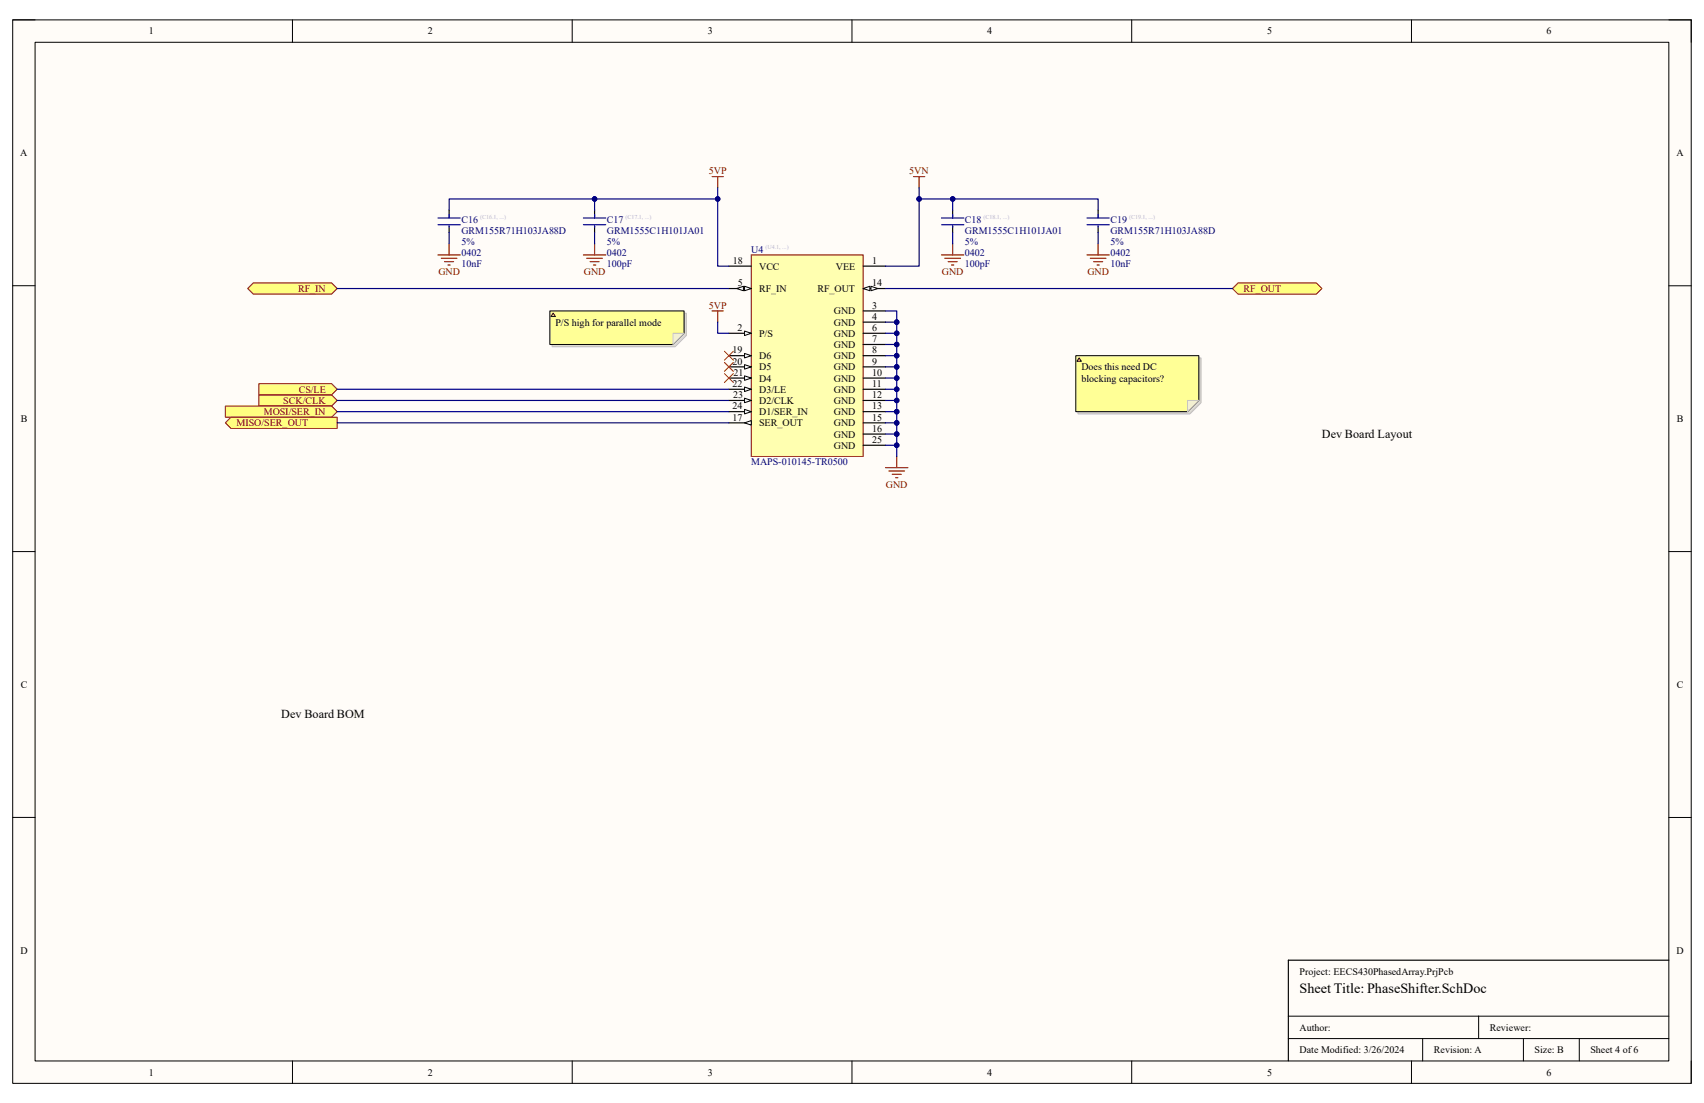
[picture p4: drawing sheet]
<svg xmlns="http://www.w3.org/2000/svg" width="432mm" height="279mm" viewBox="0 0 432 279" stroke-linecap="round" stroke-linejoin="round" font-family="sans-serif">
<path d="M3.2 5h425.4v269.4h-425.4z" fill-rule="evenodd" fill="#fffcf8"/>
<path d="M3.2 5h425.4v269.4h-425.4z" fill="none" stroke="#000" stroke-width=".25"/>
<path d="M8.9 10.7h414v258.1h-414z" fill-rule="evenodd" fill="#fffcf8"/>
<g fill="none" stroke="#000" stroke-width=".25">
<path d="M3.2 5h5.7M8.9 10.7h414v258.1h-414zM74.1 5v5.7M145 5v5.7M215.9 5v5.7M286.8 5v5.7M357.7 5v5.7M422.9 5h5.7v5.7M3.2 72.4h5.7M422.9 72.4h5.7M3.2 139.7h5.7M422.9 139.7h5.7"/>
<path d="M3.2 207.1h5.7M422.9 207.1h5.7M326.5 257.4h96.4M374.7 257.4v5.7M74.1 268.7v5.7M145 268.7v5.7M215.9 268.7v5.7M286.8 268.7v5.7M326.5 263.1h96.4M357.7 268.8v5.6M360.5 263.1v5.7M386 263.1v5.7"/>
<path d="M400.2 263.1v5.7M428.6 268.8v5.6"/>
</g>
<path d="M422.9 243.2h-96.4v25.5" fill="none" stroke="#000" stroke-width=".3"/>
<path d="M190.4 64.6h28.3v51h-28.3z" fill-rule="evenodd" fill="#ffffb0"/>
<path d="M190.4 64.6h28.3v51h-28.3z" fill="none" stroke="#800000" stroke-width=".25"/>
<g fill="none" stroke="#000" stroke-width=".3">
<path d="M184.7 67.4h5.7M218.7 67.4h5.7M218.7 78.8h5.7M184.7 84.4h5.7M218.7 81.6h5.7M218.7 84.4h5.7M218.7 87.3h5.7M218.7 90.1h5.7M218.7 92.9h5.7M218.7 95.8h5.7M218.7 98.6h5.7M218.7 101.4h5.7"/>
<path d="M218.7 104.3h5.7M218.7 107.1h5.7M218.7 112.8h5.7"/>
</g>
<path d="M188.7 83.9l1.7 .5-1.7 .6z" fill="#f8fcff"/>
<path d="M188.7 83.9l1.7 .5-1.7 .6z" fill="none" stroke="#000" stroke-width=".25"/>
<path d="M184.7 73.1h5.7" fill="none" stroke="#000" stroke-width=".3"/>
<path d="M188.7 72.5l1.7 .6-1.7 .5z" fill="#f8fcff"/>
<path d="M188.7 72.5l1.7 .6-1.7 .5z" fill="none" stroke="#000" stroke-width=".25"/>
<path d="M186.7 73.1l1.7-.6v1.1z" fill="#f8fcff"/>
<path d="M186.7 73.1l1.7-.6v1.1z" fill="none" stroke="#000" stroke-width=".25"/>
<path d="M218.7 73.1h5.7" fill="none" stroke="#000" stroke-width=".3"/>
<path d="M218.7 73.1l1.7-.6v1.1z" fill="#f8fcff"/>
<path d="M218.7 73.1l1.7-.6v1.1z" fill="none" stroke="#000" stroke-width=".25"/>
<path d="M220.7 72.5l1.7 .6-1.7 .5z" fill="#f8fcff"/>
<path d="M220.7 72.5l1.7 .6-1.7 .5z" fill="none" stroke="#000" stroke-width=".25"/>
<path d="M184.7 107.1h5.7" fill="none" stroke="#000" stroke-width=".3"/>
<path d="M188.7 107.1l1.7-.6v1.2z" fill="#f8fcff"/>
<path d="M188.7 107.1l1.7-.6v1.2z" fill="none" stroke="#000" stroke-width=".25"/>
<path d="M184.7 90.1h5.7" fill="none" stroke="#000" stroke-width=".3"/>
<path d="M188.7 89.5l1.7 .6-1.7 .6z" fill="#f8fcff"/>
<path d="M188.7 89.5l1.7 .6-1.7 .6z" fill="none" stroke="#000" stroke-width=".25"/>
<path d="M184.7 92.9h5.7" fill="none" stroke="#000" stroke-width=".3"/>
<path d="M188.7 92.4l1.7 .5-1.7 .6z" fill="#f8fcff"/>
<path d="M188.7 92.4l1.7 .5-1.7 .6z" fill="none" stroke="#000" stroke-width=".25"/>
<path d="M184.7 95.8h5.7" fill="none" stroke="#000" stroke-width=".3"/>
<path d="M188.7 95.2l1.7 .6-1.7 .5z" fill="#f8fcff"/>
<path d="M188.7 95.2l1.7 .6-1.7 .5z" fill="none" stroke="#000" stroke-width=".25"/>
<path d="M184.7 98.6h5.7" fill="none" stroke="#000" stroke-width=".3"/>
<path d="M188.7 98l1.7 .6-1.7 .6z" fill="#f8fcff"/>
<path d="M188.7 98l1.7 .6-1.7 .6z" fill="none" stroke="#000" stroke-width=".25"/>
<path d="M184.7 101.4h5.7" fill="none" stroke="#000" stroke-width=".3"/>
<path d="M188.7 100.9l1.7 .5-1.7 .6z" fill="#f8fcff"/>
<path d="M188.7 100.9l1.7 .5-1.7 .6z" fill="none" stroke="#000" stroke-width=".25"/>
<path d="M184.7 104.3h5.7" fill="none" stroke="#000" stroke-width=".3"/>
<path d="M188.7 103.7l1.7 .6-1.7 .5z" fill="#f8fcff"/>
<path d="M188.7 103.7l1.7 .6-1.7 .5z" fill="none" stroke="#000" stroke-width=".25"/>
<path d="M113.8 53.2v2M113.8 57.2v1.7M150.7 53.2v2M150.7 57.2v1.7M241.4 53.2v2M241.4 57.2v1.7M278.3 53.2v2M278.3 57.2v1.7M218.7 110h5.7" fill="none" stroke="#000" stroke-width=".3"/>
<g fill="none" stroke="#800000" stroke-width=".3">
<path d="M180.4 44.7h2.9M181.9 44.7v2.9M231.5 44.7h2.8M232.9 44.7v2.9M111 64.6h5.6M111.8 65.4h4M112.7 66.3h2.2M113.5 67.1h.6M113.8 61.7v2.9M147.8 64.6h5.7M148.7 65.4h4M149.5 66.3h2.3"/>
<path d="M150.4 67.1h.6M150.7 61.7v2.9M180.4 78.8h2.9M181.9 78.8v2.8M238.6 64.6h5.6M239.4 65.4h4M240.3 66.3h2.2M241.1 67.1h.6M241.4 61.7v2.9M275.4 64.6h5.7M276.3 65.4h4M277.1 66.3h2.3"/>
<path d="M278 67.1h.6M278.3 61.7v2.9M224.4 118.5h5.7M225.2 119.3h4M227.2 115.6v2.9M226.1 120.2h2.3M226.9 121h.6"/>
</g>
<g fill="none" stroke="#00f" stroke-width=".3">
<path d="M111 55.2h5.6M111 56.9h5.6M113.8 54.4v.8M113.8 57.2v.3M147.8 55.2h5.7M147.8 56.9h5.7M150.7 54.4v.8M150.7 57.2v.3M238.6 55.2h5.6M238.6 56.9h5.6M241.4 54.4v.8M241.4 57.2v.3"/>
<path d="M275.4 55.2h5.7M275.4 56.9h5.7M278.3 54.4v.8M278.3 57.2v.3"/>
</g>
<path d="M65.6 100h18.4l1.4 1.4-1.4 1.5h-18.4z" fill-rule="evenodd" fill="#ffff80"/>
<path d="M65.6 100h18.4l1.4 1.4-1.4 1.5h-18.4z" fill="none" stroke="#800000" stroke-width=".25"/>
<path d="M57.1 102.9h26.9l1.4 1.4-1.4 1.4h-26.9z" fill-rule="evenodd" fill="#ffff80"/>
<path d="M57.1 102.9h26.9l1.4 1.4-1.4 1.4h-26.9z" fill="none" stroke="#800000" stroke-width=".25"/>
<path d="M58.5 105.7h26.9v2.8h-26.9l-1.4-1.4z" fill-rule="evenodd" fill="#ffff80"/>
<path d="M58.5 105.7h26.9v2.8h-26.9l-1.4-1.4z" fill="none" stroke="#800000" stroke-width=".25"/>
<path d="M65.6 97.2h18.4l1.4 1.4-1.4 1.4h-18.4z" fill-rule="evenodd" fill="#ffff80"/>
<path d="M65.6 97.2h18.4l1.4 1.4-1.4 1.4h-18.4z" fill="none" stroke="#800000" stroke-width=".25"/>
<path d="M183.6 89l2.2 2.2M183.6 91.8l2.2 2.3M183.6 94.6l2.2 2.3M185.8 89l-2.2 2.2M185.8 91.8l-2.2 2.3M185.8 94.6l-2.2 2.3" fill="none" stroke="#f00" stroke-width=".25"/>
<path d="M64.2 71.7h19.8l1.4 1.4-1.4 1.4h-19.8l-1.4-1.4z" fill-rule="evenodd" fill="#ffff80"/>
<path d="M64.2 71.7h19.8l1.4 1.4-1.4 1.4h-19.8l-1.4-1.4z" fill="none" stroke="#800000" stroke-width=".25"/>
<path d="M312.3 73.1l1.4-1.4h19.9l1.4 1.4-1.4 1.4h-19.9z" fill-rule="evenodd" fill="#ffff80"/>
<path d="M312.3 73.1l1.4-1.4h19.9l1.4 1.4-1.4 1.4h-19.9z" fill="none" stroke="#800000" stroke-width=".25"/>
<path d="M150.7 50.4v2.8" fill="none" stroke="#000080" stroke-width=".3"/>
<circle cx="150.7" cy="50.4" r=".57" fill="#000080"/>
<circle cx="150.7" cy="50.4" r=".57" fill="none" stroke="#000080" stroke-width=".25"/>
<path d="M113.8 58.9v2.8M150.7 58.9v2.8M241.4 50.4v2.8" fill="none" stroke="#000080" stroke-width=".3"/>
<circle cx="241.4" cy="50.4" r=".57" fill="#000080"/>
<circle cx="241.4" cy="50.4" r=".57" fill="none" stroke="#000080" stroke-width=".25"/>
<path d="M241.4 58.9v2.8M278.3 58.9v2.8M224.4 81.6h2.8" fill="none" stroke="#000080" stroke-width=".3"/>
<circle cx="227.2" cy="81.6" r=".57" fill="#000080"/>
<circle cx="227.2" cy="81.6" r=".57" fill="none" stroke="#000080" stroke-width=".25"/>
<path d="M224.4 84.4h2.8" fill="none" stroke="#000080" stroke-width=".3"/>
<circle cx="227.2" cy="84.4" r=".57" fill="#000080"/>
<circle cx="227.2" cy="84.4" r=".57" fill="none" stroke="#000080" stroke-width=".25"/>
<path d="M224.4 87.3h2.8" fill="none" stroke="#000080" stroke-width=".3"/>
<circle cx="227.2" cy="87.3" r=".57" fill="#000080"/>
<circle cx="227.2" cy="87.3" r=".57" fill="none" stroke="#000080" stroke-width=".25"/>
<path d="M224.4 90.1h2.8" fill="none" stroke="#000080" stroke-width=".3"/>
<circle cx="227.2" cy="90.1" r=".57" fill="#000080"/>
<circle cx="227.2" cy="90.1" r=".57" fill="none" stroke="#000080" stroke-width=".25"/>
<path d="M224.4 92.9h2.8" fill="none" stroke="#000080" stroke-width=".3"/>
<circle cx="227.2" cy="92.9" r=".57" fill="#000080"/>
<circle cx="227.2" cy="92.9" r=".57" fill="none" stroke="#000080" stroke-width=".25"/>
<path d="M224.4 95.8h2.8" fill="none" stroke="#000080" stroke-width=".3"/>
<circle cx="227.2" cy="95.8" r=".57" fill="#000080"/>
<circle cx="227.2" cy="95.8" r=".57" fill="none" stroke="#000080" stroke-width=".25"/>
<path d="M224.4 98.6h2.8" fill="none" stroke="#000080" stroke-width=".3"/>
<circle cx="227.2" cy="98.6" r=".57" fill="#000080"/>
<circle cx="227.2" cy="98.6" r=".57" fill="none" stroke="#000080" stroke-width=".25"/>
<path d="M224.4 101.4h2.8" fill="none" stroke="#000080" stroke-width=".3"/>
<circle cx="227.2" cy="101.4" r=".57" fill="#000080"/>
<circle cx="227.2" cy="101.4" r=".57" fill="none" stroke="#000080" stroke-width=".25"/>
<path d="M224.4 104.3h2.8" fill="none" stroke="#000080" stroke-width=".3"/>
<circle cx="227.2" cy="104.3" r=".57" fill="#000080"/>
<circle cx="227.2" cy="104.3" r=".57" fill="none" stroke="#000080" stroke-width=".25"/>
<path d="M224.4 107.1h2.8" fill="none" stroke="#000080" stroke-width=".3"/>
<circle cx="227.2" cy="107.1" r=".57" fill="#000080"/>
<circle cx="227.2" cy="107.1" r=".57" fill="none" stroke="#000080" stroke-width=".25"/>
<path d="M224.4 112.8h2.8" fill="none" stroke="#000080" stroke-width=".3"/>
<circle cx="227.2" cy="112.8" r=".57" fill="#000080"/>
<circle cx="227.2" cy="112.8" r=".57" fill="none" stroke="#000080" stroke-width=".25"/>
<path d="M224.4 110h2.8" fill="none" stroke="#000080" stroke-width=".3"/>
<circle cx="227.2" cy="110" r=".57" fill="#000080"/>
<circle cx="227.2" cy="110" r=".57" fill="none" stroke="#000080" stroke-width=".25"/>
<path d="M181.9 50.4h-68.1v2.8M85.4 73.1h99.3M224.4 73.1h87.9M85.4 98.6h99.3M181.9 81.6v2.8h2.8M85.4 101.4h99.3M85.4 104.3h99.3M85.4 107.1h99.3" fill="none" stroke="#000080" stroke-width=".3"/>
<circle cx="181.9" cy="50.4" r=".57" fill="#000080"/>
<circle cx="181.9" cy="50.4" r=".57" fill="none" stroke="#000080" stroke-width=".25"/>
<circle cx="150.7" cy="50.4" r=".57" fill="#000080"/>
<circle cx="150.7" cy="50.4" r=".57" fill="none" stroke="#000080" stroke-width=".25"/>
<path d="M181.9 47.6v19.8h2.8" fill="none" stroke="#000080" stroke-width=".3"/>
<circle cx="181.9" cy="50.4" r=".57" fill="#000080"/>
<circle cx="181.9" cy="50.4" r=".57" fill="none" stroke="#000080" stroke-width=".25"/>
<path d="M224.4 78.8h2.8v36.8" fill="none" stroke="#000080" stroke-width=".3"/>
<circle cx="227.2" cy="112.8" r=".57" fill="#000080"/>
<circle cx="227.2" cy="112.8" r=".57" fill="none" stroke="#000080" stroke-width=".25"/>
<circle cx="227.2" cy="110" r=".57" fill="#000080"/>
<circle cx="227.2" cy="110" r=".57" fill="none" stroke="#000080" stroke-width=".25"/>
<circle cx="227.2" cy="107.1" r=".57" fill="#000080"/>
<circle cx="227.2" cy="107.1" r=".57" fill="none" stroke="#000080" stroke-width=".25"/>
<circle cx="227.2" cy="104.3" r=".57" fill="#000080"/>
<circle cx="227.2" cy="104.3" r=".57" fill="none" stroke="#000080" stroke-width=".25"/>
<circle cx="227.2" cy="101.4" r=".57" fill="#000080"/>
<circle cx="227.2" cy="101.4" r=".57" fill="none" stroke="#000080" stroke-width=".25"/>
<circle cx="227.2" cy="98.6" r=".57" fill="#000080"/>
<circle cx="227.2" cy="98.6" r=".57" fill="none" stroke="#000080" stroke-width=".25"/>
<circle cx="227.2" cy="95.8" r=".57" fill="#000080"/>
<circle cx="227.2" cy="95.8" r=".57" fill="none" stroke="#000080" stroke-width=".25"/>
<circle cx="227.2" cy="92.9" r=".57" fill="#000080"/>
<circle cx="227.2" cy="92.9" r=".57" fill="none" stroke="#000080" stroke-width=".25"/>
<circle cx="227.2" cy="90.1" r=".57" fill="#000080"/>
<circle cx="227.2" cy="90.1" r=".57" fill="none" stroke="#000080" stroke-width=".25"/>
<circle cx="227.2" cy="87.3" r=".57" fill="#000080"/>
<circle cx="227.2" cy="87.3" r=".57" fill="none" stroke="#000080" stroke-width=".25"/>
<circle cx="227.2" cy="84.4" r=".57" fill="#000080"/>
<circle cx="227.2" cy="84.4" r=".57" fill="none" stroke="#000080" stroke-width=".25"/>
<circle cx="227.2" cy="81.6" r=".57" fill="#000080"/>
<circle cx="227.2" cy="81.6" r=".57" fill="none" stroke="#000080" stroke-width=".25"/>
<path d="M232.9 47.6v19.8h-8.5" fill="none" stroke="#000080" stroke-width=".3"/>
<circle cx="232.9" cy="50.4" r=".57" fill="#000080"/>
<circle cx="232.9" cy="50.4" r=".57" fill="none" stroke="#000080" stroke-width=".25"/>
<path d="M232.9 50.4h45.4v2.8" fill="none" stroke="#000080" stroke-width=".3"/>
<circle cx="241.4" cy="50.4" r=".57" fill="#000080"/>
<circle cx="241.4" cy="50.4" r=".57" fill="none" stroke="#000080" stroke-width=".25"/>
<circle cx="232.9" cy="50.4" r=".57" fill="#000080"/>
<circle cx="232.9" cy="50.4" r=".57" fill="none" stroke="#000080" stroke-width=".25"/>
<path d="M139.9 79.3h34v5.7l-2.8 2.8h-31.2z" fill-rule="evenodd" fill="#e0ddd7"/>
<path d="M139.9 79.3h34v5.7l-2.8 2.8h-31.2z" fill="none" stroke="#bfbdba" stroke-width=".25"/>
<path d="M139.3 78.8h34.1v5.6l-2.9 2.9h-31.2z" fill-rule="evenodd" fill="#ffff96"/>
<path d="M139.3 78.8h34.1v5.6l-2.9 2.9h-31.2z" fill="none" stroke="#000" stroke-width=".25"/>
<path d="M170.5 84.4h2.9l-2.9 2.9z" fill="#f2f0d8"/>
<path d="M170.5 84.4h2.9l-2.9 2.9z" fill="none" stroke="#bfbdba" stroke-width=".25"/>
<path d="M140.2 79.3l.5 .9h-1.1z" fill="#ffcc78"/>
<path d="M140.2 79.3l.5 .9h-1.1z" fill="none" stroke="#300" stroke-width=".25"/>
<path d="M273.2 90.7h31.2v11.3l-2.9 2.8h-28.3z" fill-rule="evenodd" fill="#e0ddd7"/>
<path d="M273.2 90.7h31.2v11.3l-2.9 2.8h-28.3z" fill="none" stroke="#bfbdba" stroke-width=".25"/>
<path d="M272.6 90.1h31.2v11.3l-2.8 2.9h-28.4z" fill-rule="evenodd" fill="#ffff96"/>
<path d="M272.6 90.1h31.2v11.3l-2.8 2.9h-28.4z" fill="none" stroke="#000" stroke-width=".25"/>
<path d="M301 101.4h2.8l-2.8 2.9z" fill="#f2f0d8"/>
<path d="M301 101.4h2.8l-2.8 2.9z" fill="none" stroke="#bfbdba" stroke-width=".25"/>
<path d="M273.5 90.7l.5 .8h-1.1z" fill="#ffcc78"/>
<path d="M273.5 90.7l.5 .8h-1.1z" fill="none" stroke="#300" stroke-width=".25"/>
<text font-size="3.6" x="329.3" y="251.5">Sheet Title: PhaseShifter.SchDoc</text>
<g font-size="3.1">
<text x="335" y="111">Dev Board Layout</text>
<text x="71.3" y="181.9">Dev Board BOM</text>
</g>
<g font-size="2.5">
<text x="37.7" y="8.7">1</text>
<text x="108.4" y="8.7">2</text>
<text x="179.4" y="8.7">3</text>
<text x="250.1" y="8.7">4</text>
<text x="321.1" y="8.7">5</text>
<text x="391.9" y="8.7">6</text>
<text x="5.1" y="39.6">A</text>
<text x="424.8" y="39.6">A</text>
<text x="185.7" y="66.8">18</text>
<text x="192.4" y="68.3">VCC</text>
<text x="211.8" y="68.3">VEE</text>
<text x="221" y="66.8">1</text>
<text x="187" y="72.5">5</text>
<text x="192.4" y="74">RF_IN</text>
<text x="207.1" y="74">RF_OUT</text>
<text x="221" y="72.5">14</text>
<text x="140.8" y="82.5">P/S high for parallel mode</text>
<text x="186.9" y="83.9">2</text>
<text x="211.3" y="79.6">GND</text>
<text x="211.3" y="82.5">GND</text>
<text x="221" y="78.2">3</text>
<text x="221" y="81">4</text>
<text x="221" y="83.9">6</text>
<text x="185.6" y="89.5">19</text>
<text x="192.4" y="85.3">P/S</text>
<text x="211.3" y="85.3">GND</text>
<text x="211.3" y="88.1">GND</text>
<text x="221" y="86.7">7</text>
<text x="221" y="89.5">8</text>
<text x="185.6" y="92.4">20</text>
<text x="185.8" y="95.2">21</text>
<text x="192.4" y="91">D6</text>
<text x="192.4" y="93.8">D5</text>
<text x="211.3" y="91">GND</text>
<text x="211.3" y="93.8">GND</text>
<text x="221" y="92.4">9</text>
<text x="221" y="95.2">10</text>
<text x="274" y="93.8">Does this need DC</text>
<text x="185.6" y="98">22</text>
<text x="185.8" y="100.9">23</text>
<text x="192.4" y="96.6">D4</text>
<text x="192.4" y="99.5">D3/LE</text>
<text x="211.3" y="96.6">GND</text>
<text x="211.3" y="99.5">GND</text>
<text x="221" y="98">11</text>
<text x="221" y="100.9">12</text>
<text x="274" y="96.6">blocking capacitors?</text>
<text x="5.2" y="106.9">B</text>
<text x="185.6" y="106.6">17</text>
<text x="185.6" y="103.7">24</text>
<text x="192.4" y="108">SER_OUT</text>
<text x="192.4" y="102.3">D2/CLK</text>
<text x="192.4" y="105.2">D1/SER_IN</text>
<text x="211.3" y="102.3">GND</text>
<text x="211.3" y="105.2">GND</text>
<text x="211.3" y="108">GND</text>
<text x="221" y="103.7">13</text>
<text x="221" y="106.6">15</text>
<text x="424.9" y="106.9">B</text>
<text x="211.3" y="113.7">GND</text>
<text x="211.3" y="110.8">GND</text>
<text x="221" y="112.2">25</text>
<text x="221" y="109.4">16</text>
<text x="5.2" y="174.2">C</text>
<text x="424.9" y="174.2">C</text>
<text x="5.2" y="241.6">D</text>
<text x="424.9" y="241.6">D</text>
<text x="329.3" y="246.9">Project: EECS430PhasedArray.PrjPcb</text>
<text x="329.3" y="261.1">Author:</text>
<text x="377.5" y="261.1">Reviewer:</text>
<text x="329.3" y="266.8">Date Modified: 3/26/2024</text>
<text x="363.3" y="266.8">Revision: A</text>
<text x="388.9" y="266.8">Size: B</text>
<text x="403" y="266.8">Sheet 4 of 6</text>
<text x="37.7" y="272.5">1</text>
<text x="108.4" y="272.5">2</text>
<text x="179.4" y="272.5">3</text>
<text x="250.1" y="272.5">4</text>
<text x="321.1" y="272.5">5</text>
<text x="391.9" y="272.5">6</text>
</g>
<g font-size="2.5" fill="#800000">
<text x="179.6" y="44.2">5VP</text>
<text x="230.4" y="44.2">5VN</text>
<text x="111.1" y="69.7">GND</text>
<text x="148" y="69.7">GND</text>
<text x="238.7" y="69.7">GND</text>
<text x="275.5" y="69.7">GND</text>
<text x="75.5" y="74">RF_IN</text>
<text x="315.1" y="74">RF_OUT</text>
<text x="179.6" y="78.2">5VP</text>
<text x="75.7" y="99.5">CS/LE</text>
<text x="59.9" y="108">MISO/SER_OUT</text>
<text x="66.8" y="105.2">MOSI/SER_IN</text>
<text x="71.8" y="102.3">SCK/CLK</text>
<text x="224.5" y="123.6">GND</text>
</g>
<g font-size="2.5" fill="#000080">
<text x="116.9" y="56.4">C16</text>
<text x="116.9" y="59.2">GRM155R71H103JA88D</text>
<text x="153.8" y="56.4">C17</text>
<text x="153.8" y="59.2">GRM1555C1H101JA01</text>
<text x="244.5" y="56.4">C18</text>
<text x="244.5" y="59.2">GRM1555C1H101JA01</text>
<text x="281.4" y="56.4">C19</text>
<text x="281.4" y="59.2">GRM155R71H103JA88D</text>
<text x="116.9" y="62.1">5%</text>
<text x="116.9" y="64.9">0402</text>
<text x="153.8" y="62.1">5%</text>
<text x="153.8" y="64.9">0402</text>
<text x="190.4" y="64">U4</text>
<text x="244.5" y="62.1">5%</text>
<text x="244.5" y="64.9">0402</text>
<text x="281.4" y="62.1">5%</text>
<text x="281.4" y="64.9">0402</text>
<text x="116.9" y="67.7">10nF</text>
<text x="153.8" y="67.7">100pF</text>
<text x="244.5" y="67.7">100pF</text>
<text x="281.4" y="67.7">10nF</text>
<text x="190.4" y="117.9">MAPS-010145-TR0500</text>
</g>
<g font-size="1.5" fill="#b2b0d4">
<text x="121.7" y="55.5">(C16.1, ...)</text>
<text x="158.5" y="55.5">(C17.1, ...)</text>
<text x="249.2" y="55.5">(C18.1, ...)</text>
<text x="286.1" y="55.5">(C19.1, ...)</text>
<text x="194" y="63.1">(U4.1, ...)</text>
</g>
</svg>
